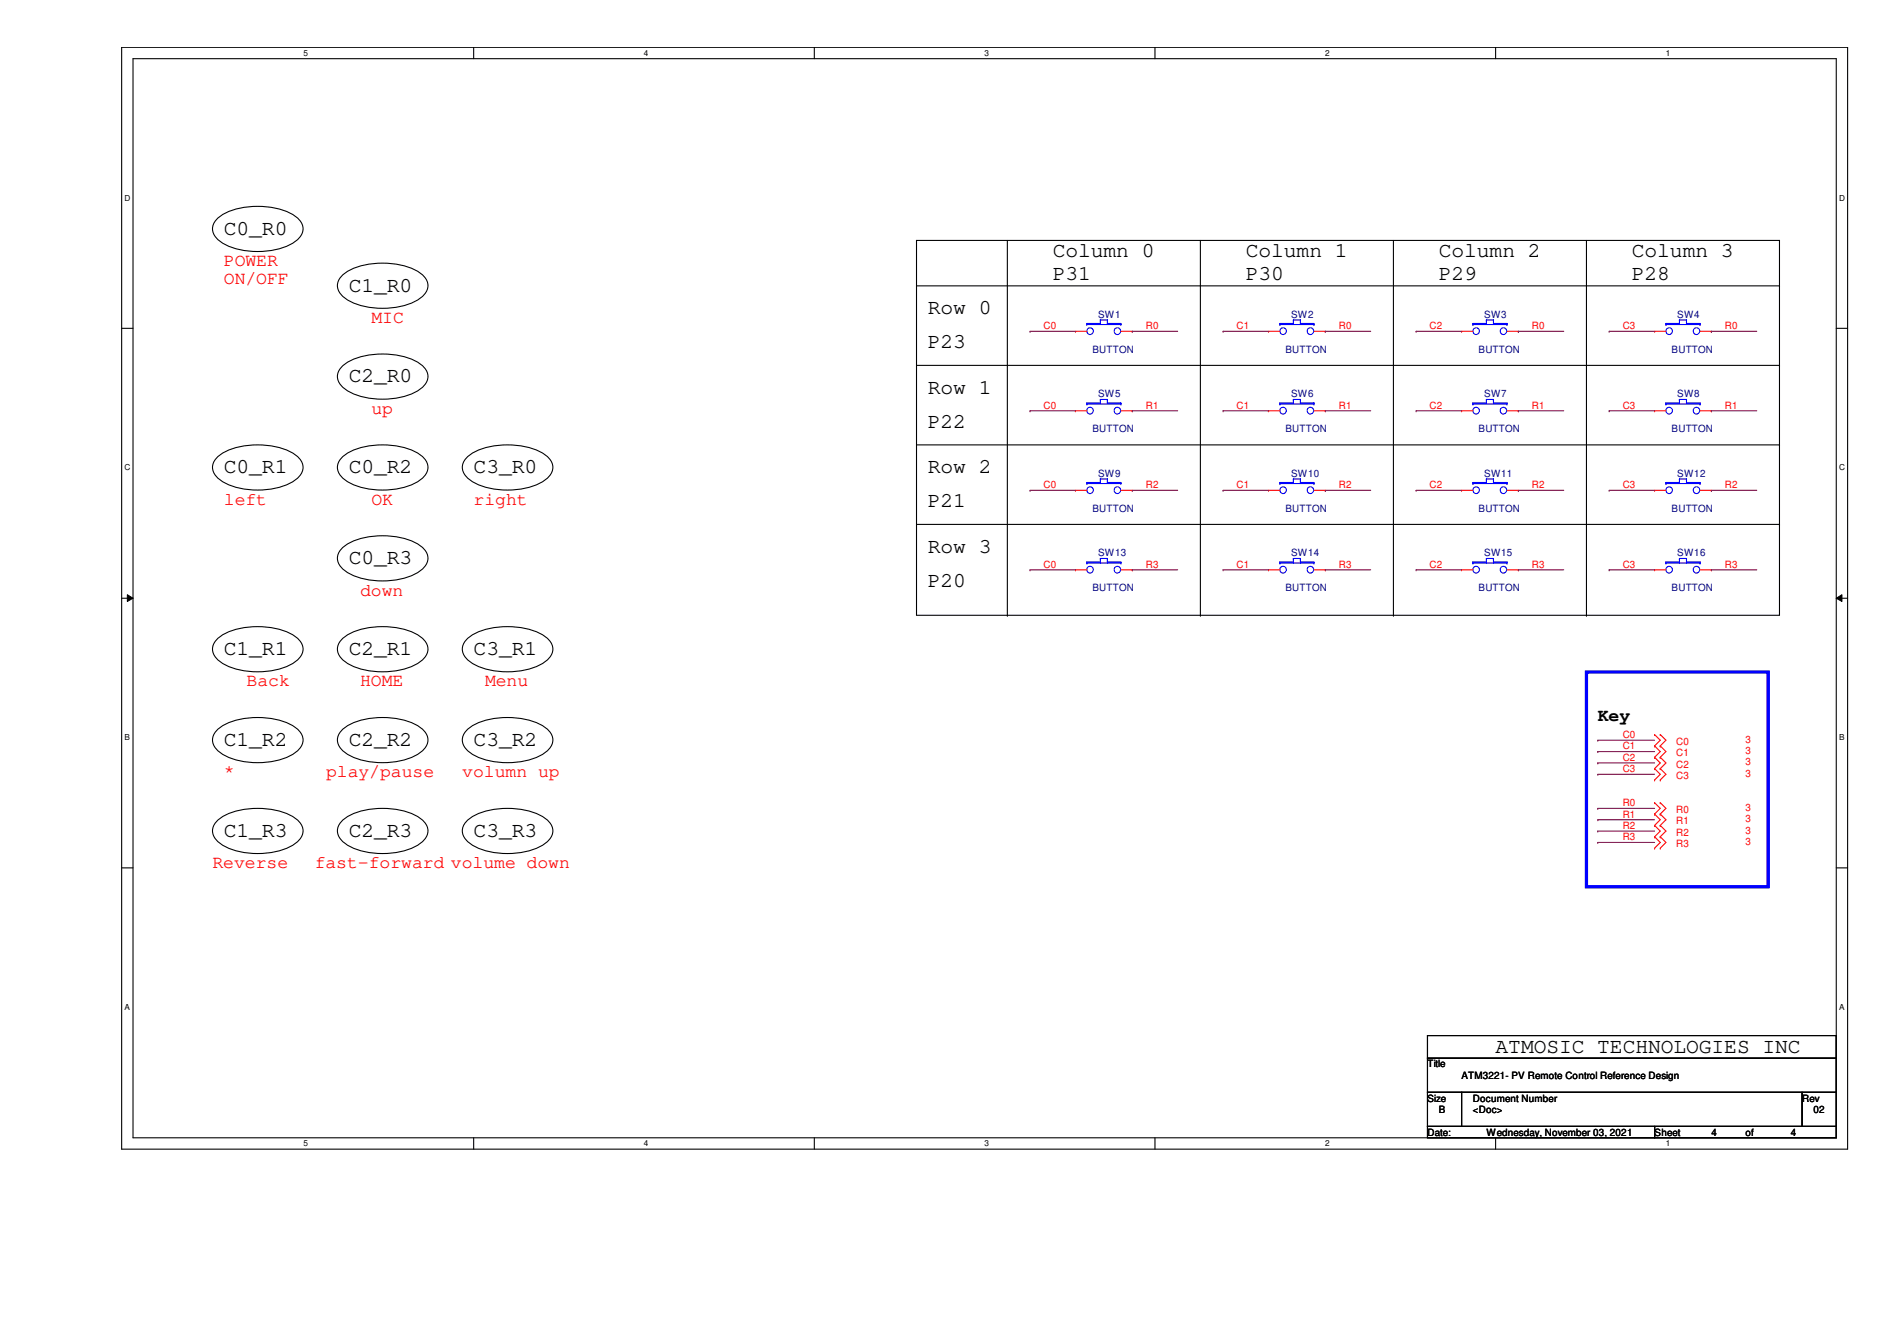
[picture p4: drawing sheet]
<svg xmlns="http://www.w3.org/2000/svg" width="297mm" height="210mm" viewBox="0 0 297 210" stroke-linecap="round" stroke-linejoin="round" font-family="sans-serif">
<path d="M19.1 7.4h270.2v172.5h-270.2zM20.8 9.2h266.7v168.9h-266.7z" fill="none" stroke="#000" stroke-width=".17"/>
<g fill="#fff">
<path d="M47.5 7.6h.7v1.4h-.7z"/>
<path d="M47.5 178.3h.7v1.4h-.7z"/>
</g>
<path d="M74.2 7.4v1.8M74.2 178.1v1.8" fill="none" stroke="#000" stroke-width=".17"/>
<g fill="#fff">
<path d="M100.8 7.6h.7v1.4h-.7z"/>
<path d="M100.8 178.3h.7v1.4h-.7z"/>
</g>
<path d="M127.5 7.4v1.8M127.5 178.1v1.8" fill="none" stroke="#000" stroke-width=".17"/>
<g fill="#fff">
<path d="M154.2 7.6h.7v1.4h-.7z"/>
<path d="M154.2 178.3h.7v1.4h-.7z"/>
</g>
<path d="M180.8 7.4v1.8M180.8 178.1v1.8" fill="none" stroke="#000" stroke-width=".17"/>
<g fill="#fff">
<path d="M207.5 7.6h.7v1.4h-.7z"/>
<path d="M207.5 178.3h.7v1.4h-.7z"/>
</g>
<path d="M234.2 7.4v1.8M234.2 178.1v1.8" fill="none" stroke="#000" stroke-width=".17"/>
<g fill="#fff">
<path d="M260.9 7.6h.6v1.4h-.6z"/>
<path d="M260.9 178.3h.6v1.4h-.6z"/>
<path d="M19.5 30.3h.9v1.4h-.9z"/>
<path d="M288 30.3h.9v1.4h-.9z"/>
<path d="M19.5 72.5h.9v1.4h-.9z"/>
<path d="M288 72.5h.9v1.4h-.9z"/>
</g>
<path d="M19.1 51.4h1.7M287.5 51.4h1.8" fill="none" stroke="#000" stroke-width=".17"/>
<g fill="#fff">
<path d="M19.5 114.7h.8v1.4h-.8z"/>
<path d="M288 114.7h.8v1.4h-.8z"/>
</g>
<path d="M19.1 93.6h1.7M287.5 93.6h1.8" fill="none" stroke="#000" stroke-width=".17"/>
<path d="M19.9 93.1l.9 .5-.9 .5zM287.5 93.6l.9-.5v1z" fill="#000"/>
<path d="M19.9 93.1l.9 .5-.9 .5zM287.5 93.6l.9-.5v1z" fill="none" stroke="#000" stroke-width=".16"/>
<g fill="#fff">
<path d="M19.5 156.9h.8v1.4h-.8z"/>
<path d="M288 156.9h.8v1.4h-.8z"/>
</g>
<g fill="none" stroke="#000" stroke-width=".17">
<path d="M34.1 34.2a10.2 10.2 0 0 1 7.4-1.9 8.7 8.7 0 0 1 5.2 1.9 2.06 2.06 0 0 1 0 3.2 10.3 10.3 0 0 1-7.5 1.9 8.6 8.6 0 0 1-5.1-1.9 2.07 2.07 0 0 1 0-3.2zM143.5 37.6h135.1v58.7h-135.1zM157.7 37.6v58.7M188 37.6v58.7M218.2 37.6v58.7M248.4 37.6v58.7M53.6 57.3a10.2 10.2 0 0 1 7.5-1.8 8.7 8.7 0 0 1 5.1 1.8 2.06 2.06 0 0 1 0 3.3 10.3 10.3 0 0 1-7.5 1.8 8.6 8.6 0 0 1-5.1-1.8 2.07 2.07 0 0 1 0-3.3zM53.6 43.1a10.2 10.2 0 0 1 7.5-1.9 8.7 8.7 0 0 1 5.1 1.9 2.06 2.06 0 0 1 0 3.2 10.3 10.3 0 0 1-7.5 1.9 8.6 8.6 0 0 1-5.1-1.9 2.07 2.07 0 0 1 0-3.2zM143.5 44.7h135.1M143.5 57.2h135.1M278.6 44.7h.1M278.6 57.2h.1"/>
<path d="M34.1 71.5a10.2 10.2 0 0 1 7.4-1.8 8.7 8.7 0 0 1 5.2 1.8 2.06 2.06 0 0 1 0 3.3 10.3 10.3 0 0 1-7.5 1.9 8.6 8.6 0 0 1-5.1-1.9 2.07 2.07 0 0 1 0-3.3zM53.6 71.5a10.2 10.2 0 0 1 7.5-1.8 8.7 8.7 0 0 1 5.1 1.8 2.06 2.06 0 0 1 0 3.3 10.3 10.3 0 0 1-7.5 1.9 8.6 8.6 0 0 1-5.1-1.9 2.07 2.07 0 0 1 0-3.3zM73.2 71.5a10.2 10.2 0 0 1 7.4-1.8 8.7 8.7 0 0 1 5.2 1.8 2.06 2.06 0 0 1 0 3.3 10.3 10.3 0 0 1-7.5 1.9 8.6 8.6 0 0 1-5.1-1.9 2.07 2.07 0 0 1 0-3.3zM143.5 69.6h135.1M278.6 69.6h.1M34.1 100a10.2 10.2 0 0 1 7.4-1.9 8.7 8.7 0 0 1 5.2 1.9 2.06 2.06 0 0 1 0 3.2 10.3 10.3 0 0 1-7.5 1.9 8.6 8.6 0 0 1-5.1-1.9 2.07 2.07 0 0 1 0-3.2zM53.6 100a10.2 10.2 0 0 1 7.5-1.9 8.7 8.7 0 0 1 5.1 1.9 2.06 2.06 0 0 1 0 3.2 10.3 10.3 0 0 1-7.5 1.9 8.6 8.6 0 0 1-5.1-1.9 2.07 2.07 0 0 1 0-3.2zM53.6 85.8a10.2 10.2 0 0 1 7.5-1.9 8.7 8.7 0 0 1 5.1 1.9 2.06 2.06 0 0 1 0 3.2 10.3 10.3 0 0 1-7.5 1.9 8.6 8.6 0 0 1-5.1-1.9 2.07 2.07 0 0 1 0-3.2zM73.2 100a10.2 10.2 0 0 1 7.4-1.9 8.7 8.7 0 0 1 5.2 1.9 2.06 2.06 0 0 1 0 3.2 10.3 10.3 0 0 1-7.5 1.9 8.6 8.6 0 0 1-5.1-1.9 2.07 2.07 0 0 1 0-3.2zM143.5 82.1h135.1M157.7 96.3h.1M188 96.3h.1"/>
<path d="M218.2 96.3h.1M248.4 96.3h.1M278.6 82.1h.1M34.1 114.2a10.2 10.2 0 0 1 7.4-1.8 8.7 8.7 0 0 1 5.2 1.8 2.06 2.06 0 0 1 0 3.3 10.3 10.3 0 0 1-7.5 1.8 8.6 8.6 0 0 1-5.1-1.8 2.07 2.07 0 0 1 0-3.3zM53.6 114.2a10.2 10.2 0 0 1 7.5-1.8 8.7 8.7 0 0 1 5.1 1.8 2.06 2.06 0 0 1 0 3.3 10.3 10.3 0 0 1-7.5 1.8 8.6 8.6 0 0 1-5.1-1.8 2.07 2.07 0 0 1 0-3.3zM73.2 114.2a10.2 10.2 0 0 1 7.4-1.8 8.7 8.7 0 0 1 5.2 1.8 2.06 2.06 0 0 1 0 3.3 10.3 10.3 0 0 1-7.5 1.8 8.6 8.6 0 0 1-5.1-1.8 2.07 2.07 0 0 1 0-3.3zM19.1 135.8h1.7M34.1 128.4a10.2 10.2 0 0 1 7.4-1.8 8.7 8.7 0 0 1 5.2 1.8 2.06 2.06 0 0 1 0 3.3 10.3 10.3 0 0 1-7.5 1.9 8.6 8.6 0 0 1-5.1-1.9 2.07 2.07 0 0 1 0-3.3zM53.6 128.4a10.2 10.2 0 0 1 7.5-1.8 8.7 8.7 0 0 1 5.1 1.8 2.06 2.06 0 0 1 0 3.3 10.3 10.3 0 0 1-7.5 1.9 8.6 8.6 0 0 1-5.1-1.9 2.07 2.07 0 0 1 0-3.3zM73.2 128.4a10.2 10.2 0 0 1 7.4-1.8 8.7 8.7 0 0 1 5.2 1.8 2.06 2.06 0 0 1 0 3.3 10.3 10.3 0 0 1-7.5 1.9 8.6 8.6 0 0 1-5.1-1.9 2.07 2.07 0 0 1 0-3.3zM287.5 135.8h1.8M223.5 162.1h64v3.6h-64z"/>
<path d="M223.5 165.6h64v5.4h-64zM223.5 171h5.4v5.3h-5.4zM223.5 176.3h35.6v1.8h-35.6zM228.9 171h53.3v5.3h-53.3zM259.1 176.3h28.4v1.8h-28.4zM282.2 171h5.3v5.3h-5.3z"/>
</g>
<path d="M248.4 105.2h28.5v33.6h-28.5z" fill="none" stroke="#00f" stroke-width=".51"/>
<g fill="none" stroke="#f00" stroke-width=".17">
<path d="M168.4 51.9h.1M168.4 51.9h1.8M175.5 51.9h1.8M177.3 51.9h.1M198.6 51.9h.1M198.6 51.9h1.8M205.7 51.9h1.8M207.5 51.9h.1M228.9 51.9h.1M228.9 51.9h1.7M236 51.9h1.7M237.7 51.9h.1"/>
<path d="M259.1 51.9h.1M259.1 51.9h1.8M266.2 51.9h1.8M268 51.9h.1M168.4 76.7h.1M168.4 64.3h.1M168.4 76.7h1.8M168.4 64.3h1.8M175.5 76.7h1.8M175.5 64.3h1.8M177.3 76.7h.1M177.3 64.3h.1"/>
<path d="M198.6 64.3h.1M198.6 76.7h.1M198.6 76.7h1.8M198.6 64.3h1.8M205.7 76.7h1.8M205.7 64.3h1.8M207.5 64.3h.1M207.5 76.7h.1M228.9 76.7h.1M228.9 64.3h.1M228.9 76.7h1.7M228.9 64.3h1.7"/>
<path d="M236 76.7h1.7M236 64.3h1.7M237.7 76.7h.1M237.7 64.3h.1M259.1 76.7h.1M259.1 64.3h.1M259.1 76.7h1.8M259.1 64.3h1.8M266.2 76.7h1.8M266.2 64.3h1.8M268 76.7h.1M268 64.3h.1"/>
<path d="M168.4 89.2h.1M168.4 89.2h1.8M175.5 89.2h1.8M177.3 89.2h.1M198.6 89.2h.1M198.6 89.2h1.8M205.7 89.2h1.8M207.5 89.2h.1M228.9 89.2h.1M228.9 89.2h1.7M236 89.2h1.7M237.7 89.2h.1"/>
<path d="M259.1 89.2h.1M259.1 89.2h1.8M266.2 89.2h1.8M268 89.2h.1M259.1 116.8h.1M259.1 118.5h.1M259.1 115h.1M259.1 116.8l.9 .8-.9 .9M259.1 118.5l.9 .9-.9 .9M259.1 115l.9 .9-.9 .9M260 116.8h.1M260 118.5h.1"/>
<path d="M260 115h.1M260 116.8l.9 .8-.9 .9M260 118.5l.9 .9-.9 .9M260 115l.9 .9-.9 .9M259.1 120.3h.1M259.1 122.1h.1M259.1 127.4h.1M259.1 129.2h.1M259.1 131h.1M259.1 132.8h.1M259.1 125.6h.1M259.1 120.3l.9 .9-.9 .9"/>
<path d="M259.1 127.4l.9 .9-.9 .9M259.1 129.2l.9 .9-.9 .9M259.1 131l.9 .9-.9 .9M259.1 125.6l.9 .9-.9 .9M260 120.3h.1M260 122.1h.1M260 127.4h.1M260 129.2h.1M260 131h.1M260 132.8h.1M260 125.6h.1M260 120.3l.9 .9-.9 .9"/>
<path d="M260 127.4l.9 .9-.9 .9M260 129.2l.9 .9-.9 .9M260 131l.9 .9-.9 .9M260 125.6l.9 .9-.9 .9"/>
</g>
<g fill="none" stroke="#00f" stroke-width=".17">
<path d="M170.2 50.6h.1M170.2 50.8h.1M170.2 50.6v.2M170.2 50.8h5.3M170.2 50.6h2.1M172.3 50.1h.1M172.3 50.6h.1M172.3 50.1v.5M172.3 50.1h1.1M173.4 50.6h.1M173.4 50.1h.1M173.4 50.1v.5"/>
<path d="M173.4 50.6h2.1M175.5 50.8h.1M175.5 50.6h.1M175.5 50.6v.2M200.4 50.6h.1M200.4 50.8h.1M200.4 50.8h5.3M200.4 50.6h2.1M200.4 50.6v.2M202.5 50.1h.1M202.5 50.6h.1M202.5 50.1h1.1"/>
<path d="M202.5 50.1v.5M203.6 50.6h.1M203.6 50.1h.1M203.6 50.6h2.1M203.6 50.1v.5M205.7 50.8h.1M205.7 50.6h.1M205.7 50.6v.2M230.6 50.6h.1M230.6 50.8h.1M230.6 50.8h5.4M230.6 50.6h2.1"/>
<path d="M230.6 50.6v.2M232.7 50.1h.1M232.7 50.6h.1M232.7 50.1h1.1M232.7 50.1v.5M233.8 50.6h.1M233.8 50.1h.1M233.8 50.6h2.2M233.8 50.1v.5M236 50.8h.1M236 50.6h.1M236 50.6v.2"/>
<path d="M260.9 50.6h.1M260.9 50.8h.1M260.9 50.6v.2M260.9 50.8h5.3M260.9 50.6h2.1M263 50.1h.1M263 50.6h.1M263 50.1v.5M263 50.1h1.1M264.1 50.6h.1M264.1 50.1h.1M264.1 50.1v.5"/>
<path d="M264.1 50.6h2.1M266.2 50.8h.1M266.2 50.6h.1M266.2 50.6v.2M170.2 75.5h.1M170.2 75.7h.1M170.2 63.1h.1M170.2 63.2h.1M170.2 75.7h5.3M170.2 75.5h2.1M170.2 63.1v.1M170.2 75.5v.2"/>
<path d="M170.2 63.2h5.3M170.2 63.1h2.1M172.3 75h.1M172.3 75.5h.1M172.3 62.5h.1M172.3 63.1h.1M172.3 75h1.1M172.3 62.5v.6M172.3 75v.5M172.3 62.5h1.1M173.4 75.5h.1M173.4 75h.1"/>
<path d="M173.4 63.1h.1M173.4 62.5h.1M173.4 75.5h2.1M173.4 62.5v.6M173.4 75v.5M173.4 63.1h2.1M175.5 75.7h.1M175.5 75.5h.1M175.5 63.2h.1M175.5 63.1h.1M175.5 63.1v.1M175.5 75.5v.2"/>
<path d="M200.4 63.1h.1M200.4 63.2h.1M200.4 75.5h.1M200.4 75.7h.1M200.4 75.7h5.3M200.4 75.5h2.1M200.4 63.2h5.3M200.4 63.1h2.1M200.4 63.1v.1M200.4 75.5v.2M202.5 62.5h.1M202.5 63.1h.1"/>
<path d="M202.5 75h.1M202.5 75.5h.1M202.5 75h1.1M202.5 62.5h1.1M202.5 62.5v.6M202.5 75v.5M203.6 63.1h.1M203.6 62.5h.1M203.6 75.5h.1M203.6 75h.1M203.6 75.5h2.1M203.6 63.1h2.1"/>
<path d="M203.6 62.5v.6M203.6 75v.5M205.7 63.2h.1M205.7 63.1h.1M205.7 75.7h.1M205.7 75.5h.1M205.7 63.1v.1M205.7 75.5v.2M230.6 75.5h.1M230.6 75.7h.1M230.6 63.1h.1M230.6 63.2h.1"/>
<path d="M230.6 75.7h5.4M230.6 75.5h2.1M230.6 63.1v.1M230.6 75.5v.2M230.6 63.2h5.4M230.6 63.1h2.1M232.7 75h.1M232.7 75.5h.1M232.7 62.5h.1M232.7 63.1h.1M232.7 75h1.1M232.7 62.5v.6"/>
<path d="M232.7 75v.5M232.7 62.5h1.1M233.8 75.5h.1M233.8 75h.1M233.8 63.1h.1M233.8 62.5h.1M233.8 75.5h2.2M233.8 62.5v.6M233.8 75v.5M233.8 63.1h2.2M236 75.7h.1M236 75.5h.1"/>
<path d="M236 63.2h.1M236 63.1h.1M236 63.1v.1M236 75.5v.2M260.9 75.5h.1M260.9 75.7h.1M260.9 63.1h.1M260.9 63.2h.1M260.9 75.7h5.3M260.9 75.5h2.1M260.9 63.1v.1M260.9 75.5v.2"/>
<path d="M260.9 63.2h5.3M260.9 63.1h2.1M263 75h.1M263 75.5h.1M263 62.5h.1M263 63.1h.1M263 75h1.1M263 62.5v.6M263 75v.5M263 62.5h1.1M264.1 75.5h.1M264.1 75h.1"/>
<path d="M264.1 63.1h.1M264.1 62.5h.1M264.1 75.5h2.1M264.1 62.5v.6M264.1 75v.5M264.1 63.1h2.1M266.2 75.7h.1M266.2 75.5h.1M266.2 63.2h.1M266.2 63.1h.1M266.2 63.1v.1M266.2 75.5v.2"/>
<path d="M170.2 88h.1M170.2 88.1h.1M170.2 88v.1M170.2 88.1h5.3M170.2 88h2.1M172.3 87.4h.1M172.3 88h.1M172.3 87.4v.6M172.3 87.4h1.1M173.4 88h.1M173.4 87.4h.1M173.4 87.4v.6"/>
<path d="M173.4 88h2.1M175.5 88.1h.1M175.5 88h.1M175.5 88v.1M200.4 88h.1M200.4 88.1h.1M200.4 88.1h5.3M200.4 88h2.1M200.4 88v.1M202.5 87.4h.1M202.5 88h.1M202.5 87.4h1.1"/>
<path d="M202.5 87.4v.6M203.6 88h.1M203.6 87.4h.1M203.6 88h2.1M203.6 87.4v.6M205.7 88.1h.1M205.7 88h.1M205.7 88v.1M230.6 88h.1M230.6 88.1h.1M230.6 88.1h5.4M230.6 88h2.1"/>
<path d="M230.6 88v.1M232.7 87.4h.1M232.7 88h.1M232.7 87.4h1.1M232.7 87.4v.6M233.8 88h.1M233.8 87.4h.1M233.8 88h2.2M233.8 87.4v.6M236 88.1h.1M236 88h.1M236 88v.1"/>
<path d="M260.9 88h.1M260.9 88.1h.1M260.9 88.1h5.3M260.9 88h2.1M260.9 88v.1M263 87.4h.1M263 88h.1M263 87.4h1.1M263 87.4v.6M264.1 88h.1M264.1 87.4h.1M264.1 88h2.1"/>
<path d="M264.1 87.4v.6M266.2 88.1h.1M266.2 88h.1M266.2 88v.1"/>
<circle cx="170.7" cy="51.8" r=".52"/>
<circle cx="175" cy="51.8" r=".52"/>
<circle cx="200.9" cy="51.8" r=".52"/>
<circle cx="205.2" cy="51.8" r=".52"/>
<circle cx="231.1" cy="51.8" r=".52"/>
<circle cx="235.4" cy="51.8" r=".52"/>
<circle cx="261.4" cy="51.8" r=".52"/>
<circle cx="265.6" cy="51.8" r=".52"/>
<circle cx="170.7" cy="64.3" r=".52"/>
<circle cx="170.7" cy="76.7" r=".52"/>
<circle cx="175" cy="64.3" r=".52"/>
<circle cx="175" cy="76.7" r=".52"/>
<circle cx="200.9" cy="64.3" r=".52"/>
<circle cx="200.9" cy="76.7" r=".52"/>
<circle cx="205.2" cy="64.3" r=".52"/>
<circle cx="205.2" cy="76.7" r=".52"/>
<circle cx="231.1" cy="64.3" r=".52"/>
<circle cx="231.1" cy="76.7" r=".52"/>
<circle cx="235.4" cy="64.3" r=".52"/>
<circle cx="235.4" cy="76.7" r=".52"/>
<circle cx="261.4" cy="64.3" r=".52"/>
<circle cx="261.4" cy="76.7" r=".52"/>
<circle cx="265.6" cy="64.3" r=".52"/>
<circle cx="265.6" cy="76.7" r=".52"/>
<circle cx="170.7" cy="89.2" r=".52"/>
<circle cx="175" cy="89.2" r=".52"/>
<circle cx="200.9" cy="89.2" r=".52"/>
<circle cx="205.2" cy="89.2" r=".52"/>
<circle cx="231.1" cy="89.2" r=".52"/>
<circle cx="235.4" cy="89.2" r=".52"/>
<circle cx="261.4" cy="89.2" r=".52"/>
<circle cx="265.6" cy="89.2" r=".52"/>
</g>
<g fill="none" stroke="#800040" stroke-width=".17">
<path d="M161.3 51.9h.1M161.3 51.9h7.1M177.3 51.9h.1M177.3 51.9h7.1M191.5 51.9h.1M191.5 51.9h7.1M207.5 51.9h.1M207.5 51.9h7.1M221.7 51.9h.1M221.7 51.9h7.2M237.7 51.9h.1M237.7 51.9h7.2"/>
<path d="M252 51.9h.1M252 51.9h7.1M268 51.9h.1M268 51.9h7.1M161.3 64.3h.1M161.3 76.7h.1M161.3 64.3h7.1M161.3 76.7h7.1M177.3 64.3h.1M177.3 76.7h.1M177.3 64.3h7.1M177.3 76.7h7.1"/>
<path d="M191.5 64.3h.1M191.5 76.7h.1M191.5 64.3h7.1M191.5 76.7h7.1M207.5 64.3h.1M207.5 76.7h.1M207.5 64.3h7.1M207.5 76.7h7.1M221.7 76.7h.1M221.7 64.3h.1M221.7 64.3h7.2M221.7 76.7h7.2"/>
<path d="M237.7 76.7h.1M237.7 64.3h.1M237.7 64.3h7.2M237.7 76.7h7.2M252 64.3h.1M252 76.7h.1M252 64.3h7.1M252 76.7h7.1M268 64.3h.1M268 76.7h.1M268 64.3h7.1M268 76.7h7.1"/>
<path d="M161.3 89.2h.1M161.3 89.2h7.1M177.3 89.2h.1M177.3 89.2h7.1M191.5 89.2h.1M191.5 89.2h7.1M207.5 89.2h.1M207.5 89.2h7.1M221.7 89.2h.1M221.7 89.2h7.2M237.7 89.2h.1M237.7 89.2h7.2"/>
<path d="M252 89.2h.1M252 89.2h7.1M268 89.2h.1M268 89.2h7.1M250.2 117.6h.1M250.2 119.4h.1M250.2 115.9h.1M250.2 117.6h8.9M250.2 119.4h8.9M250.2 115.9h8.9M250.2 121.2h.1M250.2 128.3h.1"/>
<path d="M250.2 130.1h.1M250.2 131.9h.1M250.2 126.5h.1M250.2 121.2h8.9M250.2 128.3h8.9M250.2 130.1h8.9M250.2 131.9h8.9M250.2 126.5h8.9"/>
</g>
<g font-size="3.3">
<text x="35.1" y="36.7">C0_R0</text>
<text x="164.8" y="40.3">Column 0</text>
<text x="195.1" y="40.3">Column 1</text>
<text x="225.3" y="40.3">Column 2</text>
<text x="255.5" y="40.3">Column 3</text>
<text x="54.6" y="45.6">C1_R0</text>
<text x="164.8" y="43.9">P31</text>
<text x="195.1" y="43.9">P30</text>
<text x="225.3" y="43.9">P29</text>
<text x="255.5" y="43.9">P28</text>
<text x="145.3" y="49.2">Row 0</text>
<text x="54.6" y="59.9">C2_R0</text>
<text x="145.3" y="54.5">P23</text>
<text x="145.3" y="61.6">Row 1</text>
<text x="145.3" y="67">P22</text>
<text x="35.1" y="74.1">C0_R1</text>
<text x="54.6" y="74.1">C0_R2</text>
<text x="74.2" y="74.1">C3_R0</text>
<text x="145.3" y="74.1">Row 2</text>
<text x="145.3" y="79.4">P21</text>
<text x="54.6" y="88.3">C0_R3</text>
<text x="145.3" y="86.5">Row 3</text>
<text x="145.3" y="91.9">P20</text>
<text x="35.1" y="102.5">C1_R1</text>
<text x="54.6" y="102.5">C2_R1</text>
<text x="74.2" y="102.5">C3_R1</text>
<text x="35.1" y="116.8">C1_R2</text>
<text x="54.6" y="116.8">C2_R2</text>
<text x="74.2" y="116.8">C3_R2</text>
<text x="35.1" y="131">C1_R3</text>
<text x="54.6" y="131">C2_R3</text>
<text x="74.2" y="131">C3_R3</text>
<text x="234.2" y="164.8">ATMOSIC TECHNOLOGIES INC</text>
</g>
<g font-size="2.8" fill="#f00">
<text x="35.1" y="41.7">POWER</text>
<text x="35.1" y="44.5">ON/OFF</text>
<text x="58.2" y="50.5">MIC</text>
<text x="58.2" y="64.8">up</text>
<text x="35.1" y="79">left</text>
<text x="58.2" y="79">OK</text>
<text x="74.2" y="79">right</text>
<text x="56.4" y="93.2">down</text>
<text x="38.6" y="107.4">Back</text>
<text x="56.4" y="107.4">HOME</text>
<text x="75.9" y="107.4">Menu</text>
<text x="35.1" y="121.7">*</text>
<text x="51.1" y="121.7">play/pause</text>
<text x="72.4" y="121.7">volumn up</text>
<text x="33.3" y="135.9">Reverse</text>
<text x="49.3" y="135.9">fast-forward volume down</text>
</g>
<text font-size="2.8" x="250.2" y="112.9">Key</text>
<g font-size="1.6" fill="#f00">
<text x="163.4" y="51.5">C0</text>
<text x="179.4" y="51.5">R0</text>
<text x="193.6" y="51.5">C1</text>
<text x="209.6" y="51.5">R0</text>
<text x="223.9" y="51.5">C2</text>
<text x="239.9" y="51.5">R0</text>
<text x="254.1" y="51.5">C3</text>
<text x="270.1" y="51.5">R0</text>
<text x="163.4" y="64">C0</text>
<text x="179.4" y="64">R1</text>
<text x="193.6" y="64">C1</text>
<text x="209.6" y="64">R1</text>
<text x="223.9" y="64">C2</text>
<text x="239.9" y="64">R1</text>
<text x="254.1" y="64">C3</text>
<text x="270.1" y="64">R1</text>
<text x="163.4" y="76.4">C0</text>
<text x="179.4" y="76.4">R2</text>
<text x="193.6" y="76.4">C1</text>
<text x="209.6" y="76.4">R2</text>
<text x="223.9" y="76.4">C2</text>
<text x="239.9" y="76.4">R2</text>
<text x="254.1" y="76.4">C3</text>
<text x="270.1" y="76.4">R2</text>
<text x="163.4" y="88.9">C0</text>
<text x="179.4" y="88.9">R3</text>
<text x="193.6" y="88.9">C1</text>
<text x="209.6" y="88.9">R3</text>
<text x="223.9" y="88.9">C2</text>
<text x="239.9" y="88.9">R3</text>
<text x="254.1" y="88.9">C3</text>
<text x="270.1" y="88.9">R3</text>
<text x="254.1" y="117.3">C1</text>
<text x="254.1" y="119.1">C2</text>
<text x="254.1" y="115.5">C0</text>
<text x="262.5" y="118.4">C1</text>
<text x="262.5" y="116.6">C0</text>
<text x="273.3" y="118">3</text>
<text x="273.3" y="119.8">3</text>
<text x="273.3" y="116.2">3</text>
<text x="254.1" y="120.9">C3</text>
<text x="262.5" y="120.1">C2</text>
<text x="262.5" y="121.9">C3</text>
<text x="273.3" y="121.6">3</text>
<text x="254.1" y="128">R1</text>
<text x="254.1" y="129.8">R2</text>
<text x="254.1" y="131.5">R3</text>
<text x="254.1" y="126.2">R0</text>
<text x="262.5" y="129">R1</text>
<text x="262.5" y="130.8">R2</text>
<text x="262.5" y="127.3">R0</text>
<text x="273.3" y="128.7">3</text>
<text x="273.3" y="130.5">3</text>
<text x="273.3" y="126.9">3</text>
<text x="262.5" y="132.6">R3</text>
<text x="273.3" y="132.2">3</text>
</g>
<g font-size="1.6" fill="#000080">
<text x="172" y="49.7">SW1</text>
<text x="202.2" y="49.7">SW2</text>
<text x="232.4" y="49.7">SW3</text>
<text x="262.6" y="49.7">SW4</text>
<text x="171.1" y="55.2">BUTTON</text>
<text x="201.3" y="55.2">BUTTON</text>
<text x="231.5" y="55.2">BUTTON</text>
<text x="261.7" y="55.2">BUTTON</text>
<text x="172" y="62.2">SW5</text>
<text x="202.2" y="62.2">SW6</text>
<text x="232.4" y="62.2">SW7</text>
<text x="262.6" y="62.2">SW8</text>
<text x="171.1" y="67.7">BUTTON</text>
<text x="201.3" y="67.7">BUTTON</text>
<text x="231.5" y="67.7">BUTTON</text>
<text x="261.7" y="67.7">BUTTON</text>
<text x="172" y="74.6">SW9</text>
<text x="202.2" y="74.6">SW10</text>
<text x="232.4" y="74.6">SW11</text>
<text x="262.6" y="74.6">SW12</text>
<text x="171.1" y="80.1">BUTTON</text>
<text x="201.3" y="80.1">BUTTON</text>
<text x="231.5" y="80.1">BUTTON</text>
<text x="261.7" y="80.1">BUTTON</text>
<text x="172" y="87.1">SW13</text>
<text x="202.2" y="87.1">SW14</text>
<text x="232.4" y="87.1">SW15</text>
<text x="262.6" y="87.1">SW16</text>
<text x="171.1" y="92.6">BUTTON</text>
<text x="201.3" y="92.6">BUTTON</text>
<text x="231.5" y="92.6">BUTTON</text>
<text x="261.7" y="92.6">BUTTON</text>
</g>
<g font-size="1.6">
<text x="223.5" y="167.1">Title</text>
<text x="223.5" y="172.4">Size</text>
<text x="228.9" y="168.9">ATM3221- PV Remote Control Reference Design</text>
<text x="230.6" y="172.4">Document Number</text>
<text x="282.2" y="172.4">Rev</text>
<text x="223.5" y="177.8">Date:</text>
<text x="225.3" y="174.2">B</text>
<text x="230.6" y="174.2">&lt;Doc&gt;</text>
<text x="232.7" y="177.8">Wednesday, November 03, 2021</text>
<text x="259.1" y="177.8">Sheet</text>
<text x="268" y="177.8">4</text>
<text x="273.3" y="177.8">of</text>
<text x="280.4" y="177.8">4</text>
<text x="284" y="174.2">02</text>
</g>
<g font-size="1.3">
<text x="47.5" y="8.7">5</text>
<text x="100.8" y="8.7">4</text>
<text x="154.2" y="8.7">3</text>
<text x="207.5" y="8.7">2</text>
<text x="260.9" y="8.7">1</text>
<text x="19.5" y="31.4">D</text>
<text x="288" y="31.4">D</text>
<text x="19.5" y="73.6">C</text>
<text x="288" y="73.6">C</text>
<text x="19.5" y="115.9">B</text>
<text x="288" y="115.9">B</text>
<text x="19.5" y="158.1">A</text>
<text x="288" y="158.1">A</text>
<text x="47.5" y="179.4">5</text>
<text x="100.8" y="179.4">4</text>
<text x="154.2" y="179.4">3</text>
<text x="207.5" y="179.4">2</text>
<text x="260.9" y="179.4">1</text>
</g>
</svg>
